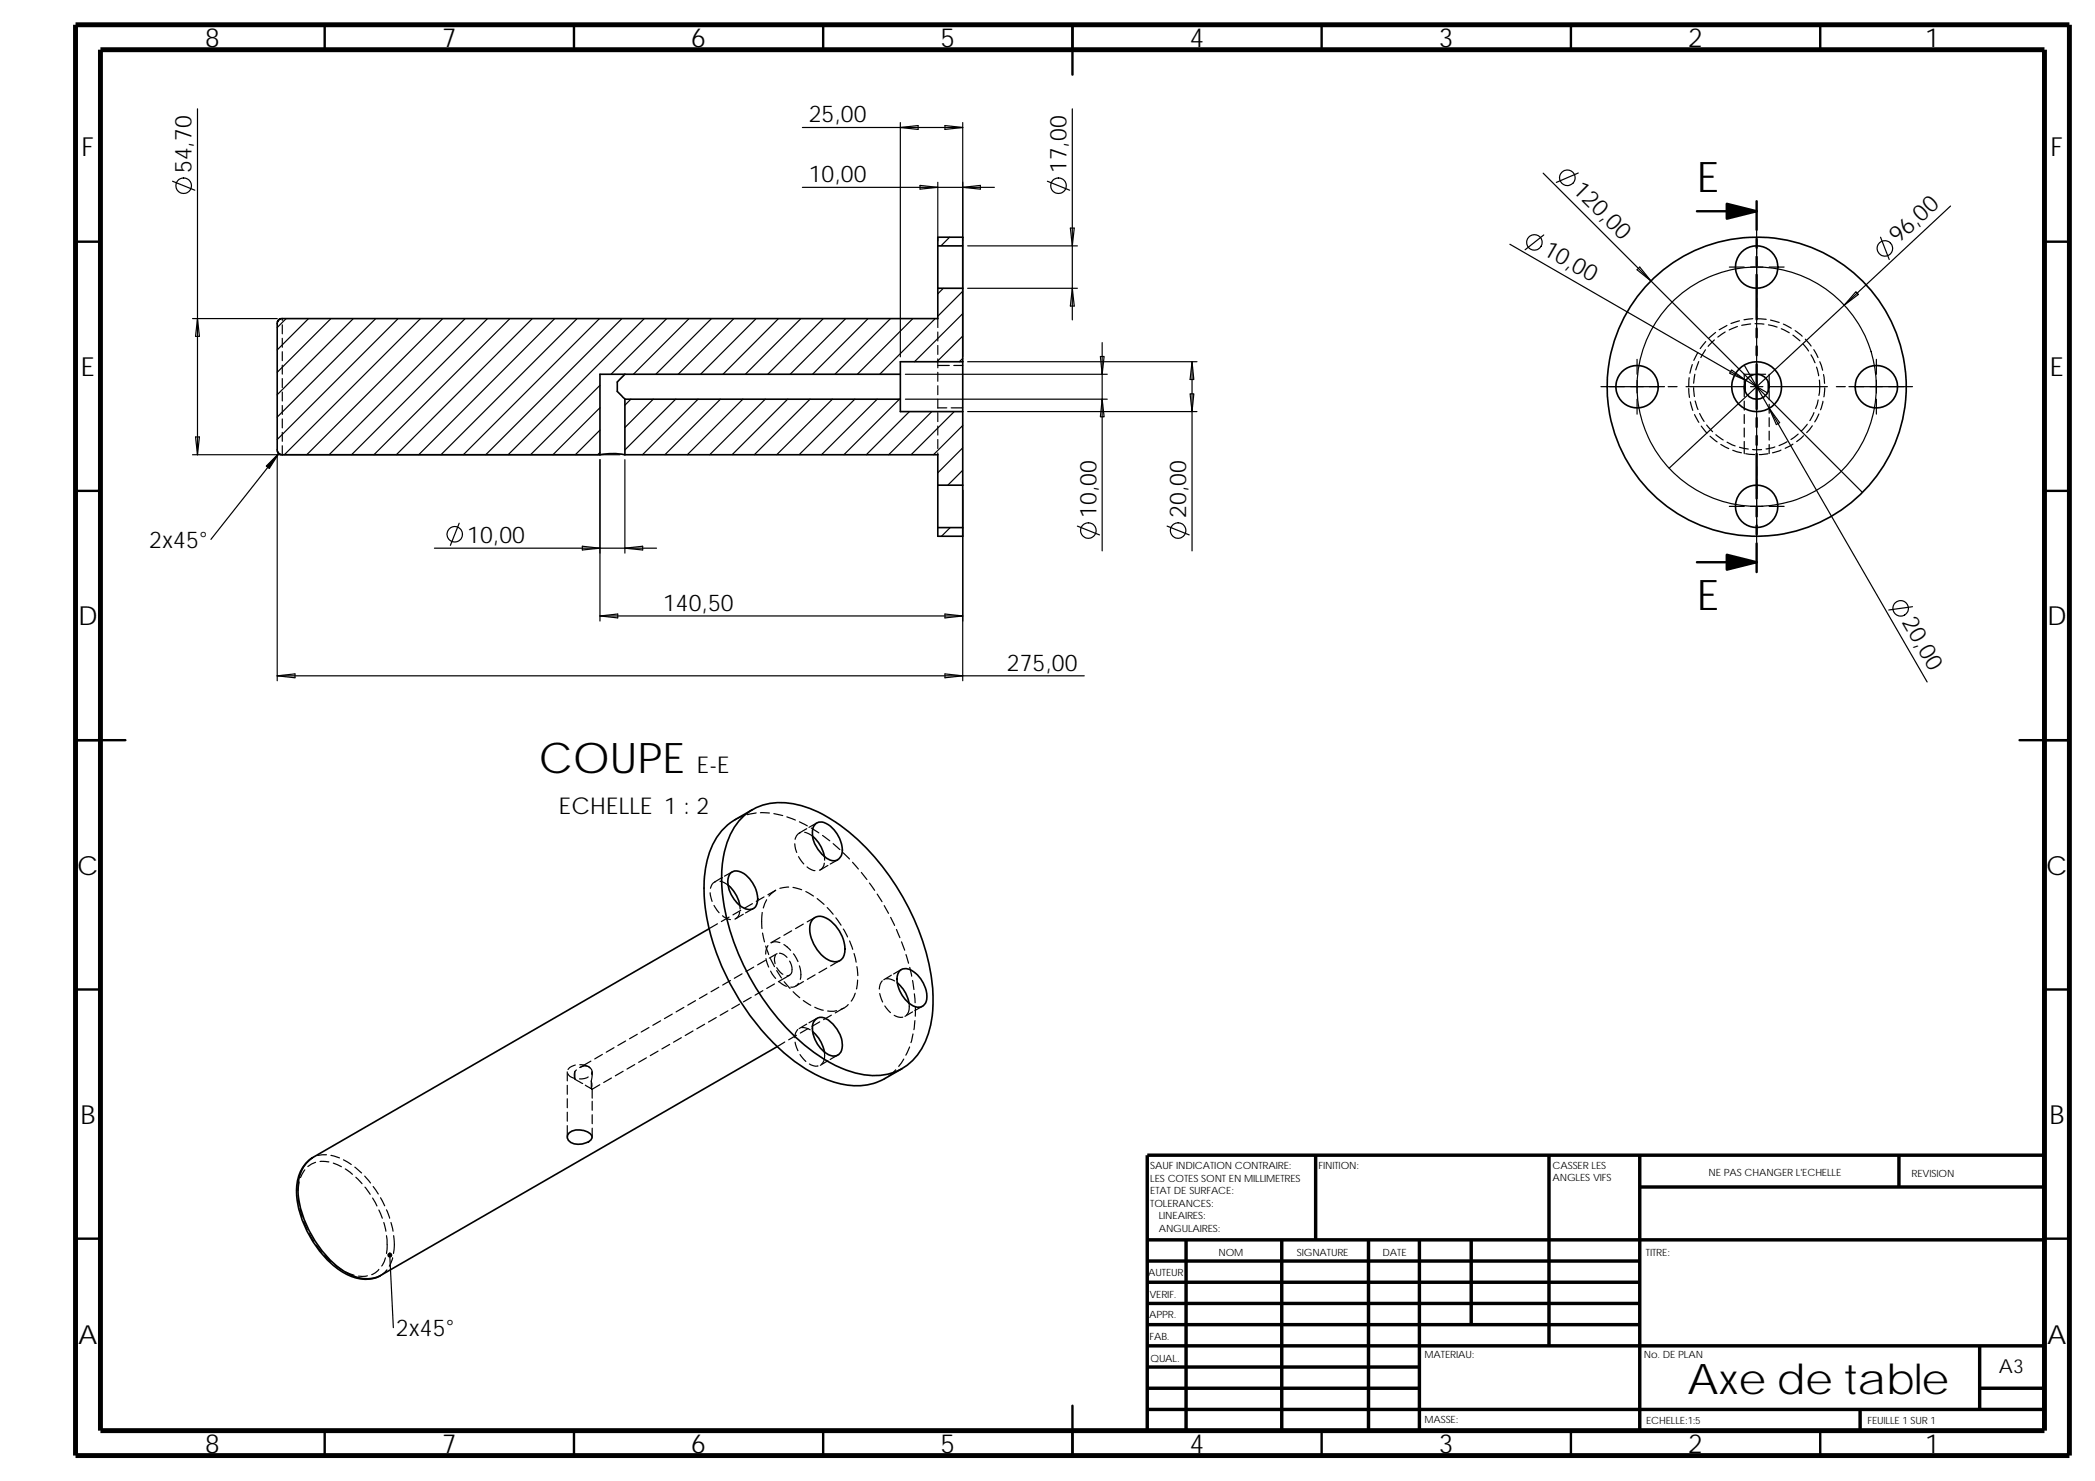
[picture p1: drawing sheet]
<svg xmlns="http://www.w3.org/2000/svg" width="297mm" height="210mm" viewBox="0 0 297 210" stroke-linecap="round" stroke-linejoin="round" font-family="sans-serif">
<g fill="none" stroke="#000" stroke-width=".34">
<path d="M46 3.5v3.5M81.4 3.5v3.5M116.7 3.5v3.5M152.1 3.5v7.1M187.4 3.5v3.5M222.7 3.5v3.5M258.1 3.5v3.5M10.7 34.3h3.5M240.6 30h8.5M249.1 28.5v4.1M249.1 33.9v1.2M249.1 36.4v1.3"/>
<path d="M249.1 38.9v6.4M289.9 34.3h3.5M249.1 46.6v1.2M249.1 49.1v1.3M249.1 51.6v6.4M249.1 59.3v1.2M10.7 69.6h3.5M240.6 79.7h8.5M249.1 61.8v1.3M249.1 64.3v6.4M249.1 72v1.2M249.1 74.5v1.3"/>
<path d="M249.1 77v4.1M289.9 69.6h3.5M10.7 104.9h7.1M286.3 104.9h7.1M10.7 140.3h3.5M289.9 140.3h3.5M10.7 175.6h3.5M289.9 175.6h3.5M152.1 199.3v7.1M46 202.8v3.6M81.4 202.8v3.6M116.7 202.8v3.6"/>
<path d="M187.4 202.8v3.6M222.7 202.8v3.6M258.1 202.8v3.6"/>
</g>
<g fill="none" stroke="#000" stroke-width=".49">
<path d="M162.7 175.8h127.2M162.7 178.8h69.8M168.2 175.8v27M181.7 175.8v27M186.5 163.8v12M194 175.8v27M201.2 175.8v27M208.6 175.8v12M219.6 163.8v27M232.5 168.3h57.4M232.5 163.8v39M269.2 163.8v4.5"/>
<path d="M289.9 163.8h-127.2v39M162.7 199.8h127.2M162.7 181.8h69.8M162.7 184.8h69.8M162.7 187.8h69.8M162.7 196.8h38.5M162.7 190.8h127.2M162.7 193.8h38.5M263.7 199.8v3M280.7 196.8h9.2M280.7 190.8v9"/>
</g>
<path d="M10.7 3.5h282.7v202.9h-282.7zM14.2 7h275.7v195.8h-275.7z" fill="none" stroke="#000" stroke-width=".7" stroke-linecap="butt"/>
<g fill="none" stroke="#000" stroke-width=".17">
<path d="M28 15.4v49.1M113.8 18.1h22.7M127.7 18.1l2.5-.3v.6zM127.7 17.4v33.2M134 17.8l2.5 .3-2.5 .3zM136.5 17.4v33.2M152 15.4v30M24.5 25.7l3.1 1.3M113.8 26.6h27.2M130.4 26.3l2.6 .3-2.6 .2zM133 25.8v8.4M134.6 33.6l-1.2 1.3"/>
<path d="M136.5 26.6l2.5-.3v.5zM137.2 34.9h15.6M148.5 25.7l3.2 1.3M151.8 32.3h.5l-.3 2.6zM214.1 34.6l33.4 19.3M218.8 24.6l15.3 15.2M218.9 33.3l-2.7 2.1M223.8 24.5l-3.1 1.4M232.1 38.2l.4-.3 1.6 1.9zM234.1 39.8l30 30M245.2 37.9h2.1M248.2 37.9h1.8"/>
<path d="M249.1 32.7v9.1M250.8 37.9h2.2M266.6 33.6l1.3 3.2M276.6 29.2l-15.1 14.1M27.3 45.2h12M28 45.2l.3 2.5h-.6zM40 59.4v1.3M40 57.5v1.3M40 55.6v1.3M40 53.7v1.2M40 51.8v1.2M40 49.9v1.2"/>
<path d="M40 48v1.2M40 46.1v1.2M40 45.2v.2M40.6 45.2l-1.3 1.2M43.7 45.2l-4.4 4.4M46.9 45.2l-7.6 7.6M50.1 45.2l-10.8 10.8M53.3 45.2l-14 13.9M56.4 45.2l-17.1 17.1M59.6 45.2l-19.3 19.3M62.8 45.2l-19.3 19.3M66 45.2l-19.3 19.3"/>
<path d="M69.1 45.2l-19.3 19.3M72.3 45.2l-19.3 19.3M75.5 45.2l-19.3 19.3M78.7 45.2l-19.3 19.3M81.8 45.2l-19.3 19.3M85 45.2l-19.3 19.3M85.1 57.8l-6.7 6.7M85.1 54.6l-9.9 9.9M88.2 45.2l-19.3 19.3M89.4 56.6l-.8 .8M91.4 45.2l-19.4 19.3M92.6 56.6l-4 4"/>
<path d="M94.5 45.2l-7.9 7.9M95.8 56.6l-7.2 7.2M97.7 45.2l-7.9 7.9M99 56.6l-7.9 7.9M100.9 45.2l-7.9 7.9M102.1 56.6l-7.8 7.9M104.1 45.2l-7.9 7.9M105.3 56.6l-7.9 7.9M107.2 45.2l-7.9 7.9M108.5 56.6l-7.9 7.9M110.4 45.2l-7.9 7.9M111.7 56.6l-7.9 7.9"/>
<path d="M113.6 45.2l-7.9 7.9M114.8 56.6l-7.8 7.9M116.7 45.2l-7.8 7.9M118 56.6l-7.9 7.9M119.9 45.2l-7.9 7.9M121.2 56.6l-7.9 7.9M123.1 45.2l-7.9 7.9M124.4 56.6l-7.9 7.9M126.3 45.2l-7.9 7.9M127.5 56.6l-7.8 7.9M128.4 56.6h28.6M128.4 53.1h28.6"/>
<path d="M128.9 58.4l-6.1 6.1M129.4 45.2l-7.8 7.9M132.1 58.4l-6.1 6.1M132.6 45.2l-7.9 7.9M133 51.8h1.6M133 45.2v1.2M133 47.1v1.2M133 49v1.2M133 50.9v1.3M133 52.8v1.3M133 54.7v1.3M133 56.6v1.3"/>
<path d="M133 58.5v1.3M133 57.8h1.2M133.7 40.9l-.7 .8M134.9 57.8h1.6M135.2 51.8h1.3M135.3 58.4l-6.1 6.1M136.5 41.3l-3.5 3.5M136.5 44.5l-6.8 6.8M136.5 50.8l-.5 .5M136.5 47.6l-3.7 3.7M137.2 58.4h32.5M137.2 51.3h32.5"/>
<path d="M137.2 40.9h15.6M152 40.9l.3 2.5h-.5zM156 50.5h.5l-.2 2.6zM156.3 48.6v8M156.3 56.6l.2 2.5h-.5zM156.3 56.6v21.5M168.7 55.8h.6l-.3 2.6zM169 51.3l.3 2.5h-.6zM169 51.3v26.8M227 54.8h9M232.1 50.9v2.2M232.1 53.9v1.8"/>
<path d="M232.1 56.6v2.1M236.5 54.8h1.3M239.1 54.8h8.2M239.4 55.1l.1 1.2M239.5 53.6l-.1 1.2M239.7 57l.3 1.2M239.9 51.7l-.3 1.2M240.1 55l.1 1.2M240.3 58.8l.6 1.1M240.3 53.1l-.2 1.2M240.3 56.9l.4 1.2M240.7 50l-.5 1.1"/>
<path d="M240.9 51.3l-.5 1.2M241 58.6l.6 1.2M241.8 49.6l-.7 1.1M241.8 48.4l-.7 1M243.1 48.2l-.9 .9M243.2 47.1l-.9 .9M244.6 47.1l-1 .7M244.9 46.1l-1.1 .7M245.5 52.5l2 1.4-2.3-1zM246.3 46.3l-1.1 .5M246.6 45.5l-1.2 .4M247.3 55v1.2"/>
<path d="M247.3 56.9v1.2M247.3 58.8v1.2M247.3 51.8l25.9 44.9M247.5 53.9l3.1 1.8M248.2 54.8h1.8M248.2 45.9l-1.3 .2M248.5 45.2l-1.2 .1M248.6 53.1h-1.3v1.2M248.8 45.9l1.3 .1M249.1 44.8v8.3h1.2M249.1 42.3v1.2M249.1 53.9v1.8"/>
<path d="M249.1 56.6v8.3M249.1 45.2l1.3 .1M250.7 46.1l1.3 .3M250.8 54.8h8.3M250.8 53.1v1.7M250.8 55.4v1.3M250.8 57.3v1.3M250.8 59.2v1.3M250.8 57.9l1.5 2-.4 .3zM251 45.4l1.3 .3M252.6 46.6l1.1 .6M252.9 46l1.1 .5"/>
<path d="M254.2 47.5l1 .8M254.5 46.9l1 .8M255.6 48.8l.8 1M256 48.1l.8 1M256.8 50.3l.5 1.1M257.2 49.6l.6 1.1M257.2 58.5l-.6 1.1M257.6 52l.2 1.3M257.8 56.7l-.4 1.2M257.9 58.7l-.6 1.1M258 53.9v.9l-.1 1.3M258 51.3l.4 1.2"/>
<path d="M258.5 56.9l-.4 1.2M258.5 53.1l.2 1.3M258.7 55l-.1 1.3M260.4 54.8h1.2M261.5 43.3l-24.8 23.1M262.1 54.8h9.1M263.1 41.4l.4 .3-2 1.6zM266 50.9v2.2M266 53.9v1.8M266 56.6v2.1M27.3 64.5h60.6M27.7 62h.6l-.3 2.5z"/>
<path d="M39.3 64.5v32M39.5 64.3l-9.6 12.2M40 63.2v1.3M40 61.3v1.3M61.6 77.7h31.5M65.1 74.2l-1.2 3.1M82.6 77.4l2.5 .3-2.5 .3zM85.1 61l-3.5 3.5M85.1 64.2l-.4 .3M85.1 65.2v22.9M88.6 77.7l2.5-.3v.6zM88.6 65.2v13.2"/>
<path d="M133 60.4v1.3M133 62.3v1.3M133 64.2v.3M134.7 74.8l-1.2 1.2M136.5 66.7l-2.1 2.1M136.5 63.5l-3.5 3.5M136.5 60.3l-4.1 4.2M136.5 69.5v27M152.8 74.6l3.1 1.2M165.5 74.6l3.1 1.2M241.2 60.4l.8 1M242 60.3l.8 .9"/>
<path d="M242.5 61.8l1 .9M243.3 61.6l1 .8M244 63l1.1 .6M244.9 62.7l1.1 .5M245.2 71.8h2.1M245.7 63.8l1.2 .4M246.6 63.4l1.3 .3M247.3 62.6v1.7M247.3 60.7v1.3M247.5 64.3l1.3 .2M248.2 71.8h1.8M248.5 63.7h1.3"/>
<path d="M249.1 66.1v1.3M249.1 67.9v9M250.7 64.3l-1.3 .2M250.8 71.8h2.2M250.8 61.1v1.3M250.8 63v1.3M251.6 63.4l-1.2 .2M252.5 63.8l-1.2 .4M253.4 62.6l-1.2 .6M254.2 63l-1.1 .6M254.9 61.6l-1 .7M255.7 61.8l-1 .8"/>
<path d="M256.2 60.2l-.8 .9M257 60.4l-.8 .9M39.3 95.8h114.4M39.3 95.8l2.5-.3v.6zM85.1 87.3l2.5-.2v.5zM85.1 87.3h51.4M134 95.5l2.5 .3-2.5 .3zM134 87.1l2.5 .2-2.5 .3zM271.2 86l-3.4 .5M105.3 115.7l-1.1 .5M107.2 115.3l-1.2 .2M107.8 115.2l1.3 .1"/>
<path d="M109.7 115.4l1.3 .2M111.6 115.8l1.2 .5M112.7 119.6l.3 1.3M113.3 116.5l1.2 .6M113.5 118a1.23 1.23 0 0 0-.8 1M114.1 118l.5 .2 .6 .4M114.4 117.5l-1.1 .6M115 117.4l1.1 .7M115.8 116.7l-1.1 .6M116.6 118.4l1 .8M118.1 119.6l1 .9M100.7 126.6l.3 1.2"/>
<path d="M101.2 128.4l.8 1M101.5 125a1.11 1.11 0 0 0-.8 .9M101.7 131l-1.2 .7M101.9 140l-1.1 .6M102.1 124.9l.5 .2 .6 .4M102.4 124.4l-1.1 .7M102.4 129.8l.6 .4 .6 .2M103.4 130l-1.1 .7M103.6 139l-1.1 .7M103.8 123.6l-1.1 .6M104.9 129.3a1.12 1.12 0 0 1-.7 1M104.9 128.4v.5"/>
<path d="M105 129.1l-1.1 .6M105.2 138.1l-1.1 .6M105.4 129.6l-1.1 .7M106.7 128.1l-1.1 .7M106.8 128.8l-1.1 .6M106.9 137.1l-1.1 .7M108.1 129.4l-.1 2.3M108.1 132.3l.3 1.2M108.3 127.2l-1.1 .6M108.5 136.2l-1.1 .6M108.6 134.1l.4 1.2M108.6 135.9l.4 1.2"/>
<path d="M108.7 127.6l-.5 1.1M108.9 126.9l1.1-.7-1 .8M108.9 134.1l-.2 .4-.1 .8M109.2 135.9l.6 1.2M109.3 137.7l.7 1M109.8 139.5l-1.1 .6M110 135.4a1.51 1.51 0 0 0-.1 1.2M110.1 137.2l.5 .6 .4 .3M110.1 137.6l.7 1.1M110.2 135.2l-1.1 .6M110.4 139.2l1.1 .6M110.5 135.1h.1a1.61 1.61 0 0 1 1 .6"/>
<path d="M110.6 133.6h-.1a1.32 1.32 0 0 0-1.2 .1M110.6 132.9l-1.3 .8M111.1 133.9l1 .8M111.2 139.2l.8 .9M111.8 125.8l-1.2 .1M111.9 138.3l-1.5 .9M111.9 136.3l.3 .5 .1 .7M112.2 132l-1.1 .6M112.3 137.5a.68 .68 0 0 1-.7 .8M112.4 125.8l1.3 .4M112.5 135.2l.6 1.1M113.2 139.4a1.04 1.04 0 0 1-1.1 .6"/>
<path d="M113.2 121.5l.8 1M113.3 136.9l.2 .9v1.1M113.9 131l-1.1 .7M113.9 139.2l-1.1 .6M114.3 126.4l1 .6M114.4 122.9l.6 .4 .5 .1M115.5 130.1l-1.1 .6M115.6 138.2l-1.1 .7M115.9 127.4l.9 .8M116.9 122.4a1.19 1.19 0 0 1-.7 1M116.9 121.5v.5M117.2 137.3l-1.1 .6"/>
<path d="M117.3 128.7l.8 .9M117.4 122.7l-1.1 .6M118.5 130.1l.7 1.1M118.8 121.9l-1.1 .6M119.1 136.2l-1.3 .7M119.5 120.9l.9 .9M119.6 131.7l.6 1.1M120.5 133.4l.4 1.2M120.9 122.3l.8 .9M121.1 135.2l.3 1.2M121.5 137.1l.1 1.2M121.6 139l-.2 1.2"/>
<path d="M122.1 123.7l.8 1M123.3 125.2l.7 1M124.4 126.8l.6 1M125.1 139.1a1.75 1.75 0 0 0-.4 1.1M125.4 128.4l.6 1.1M125.6 138.8h.7l.5 .3M126.3 130.1l.5 1.1M126.4 138.3l-1.1 .6M127.1 131.8l.5 1.1M127.8 137.5l-1.1 .6M127.8 133.5l.5 1.2M128.5 135.3l.3 1.3"/>
<path d="M129 137.2l.3 1.2M129.4 139l.2 1.3M80.4 159.6v1.6M80.4 152v1.2M80.4 153.9v1.3M80.4 155.8v1.3M80.4 157.7v1.3M80.5 152.2a1.23 1.23 0 0 0 1 .7M81.5 151.9v1.1M81.6 151l-.8 .4-.3 .2M81.7 151.7a1.19 1.19 0 0 0-.2 1.3l1.1 .6M82.2 151h.6l.6 .2"/>
<path d="M83.4 152.7l-.5 .2-.7 .1M83.5 151.2a1.29 1.29 0 0 0-1.3 .1M83.5 151.2l.1 .2M83.5 151.2a.72 .72 0 0 1 .4 1.1M83.8 150.5l-1.6 .9M83.8 153.2v1.1M83.9 152l.1 .4-.2 .8 .1 .8-.1 .3 .2 .1-1-.5M84 152v.4M84 156.1v1.3M84 158.1v1.2M84 160v1.2M85 153.8l-1 .6v1.3"/>
<path d="M85.4 149.5l-1.1 .6M86.7 152.8l-1.1 .7M87.1 148.5l-1.1 .7M88.3 151.9l-1.1 .6M88.7 147.6l-1.1 .6M90 150.9l-1.1 .7M90.4 146.6l-1.1 .7M91.6 150l-1.1 .6M92 145.7l-1.1 .6M93.3 149l-1.1 .7M93.7 144.7l-1.1 .7M95 148.1l-1.2 .6"/>
<path d="M95.3 143.8l-1.1 .6M96.6 147.1l-1.1 .7M97 142.8l-1.1 .7M98.3 146.2l-1.1 .6M98.6 141.9l-1.1 .6M99.9 145.2l-1.1 .7M100.3 140.9l-1.1 .7M101.6 144.3l-1.1 .6M103.2 143.3l-1.1 .7M104.9 142.4l-1.1 .6M106.5 141.4l-1.1 .6M108.2 140.5l-1.1 .6"/>
<path d="M111.3 147.7l-1.1 .7M112.5 140.6l.9 .9M112.7 147.8l.4 1.2M112.9 146.8l-1.1 .6M113.1 146a1.6 1.6 0 0 0-.4 1.1M113.4 149.5l.9 1M113.7 145.7l.6 .1 .6 .2M113.9 141.9l1.1 .6M114.4 145.2l-1.1 .6M114.6 145.8l-1.1 .7M114.8 150.9a1.65 1.65 0 0 0 1.2 .2M115.5 142.8l1.2 .4"/>
<path d="M115.8 144.4l-1.1 .6M116.2 144.9l-1.1 .6M116.9 149.2a1.87 1.87 0 0 1-.4 1.6M117.4 150.4l-1.1 .6M117.9 143.9l-1.1 .7M118.6 143.3l-.4 .1-.9-.1M118.8 149.6l-1.1 .6M119.6 142.9l-1.2 .7M120.3 142.4l-.6 .5-.5 .2M121.3 140.8l-.6 1.1M124.7 140.9l.4 1.2M125.5 142.6l.8 1"/>
<path d="M125.5 152.9l-.1 .1M126.8 144a1.65 1.65 0 0 0 1.2 .2M127 151.7l-1 .8M128.1 150.2l-.7 1M128.9 142.2v.1a1.88 1.88 0 0 1-.4 1.6M129 148.4l-.6 1.2M129.4 143.5l-1.1 .6M129.5 146.6l-.3 1.2M129.6 140.9l.1 1.3M129.7 144.7l-.1 1.3M129.8 142.8v1.3M130.8 142.7l-1.1 .6"/>
<path d="M42.3 169.5l.1 1.2M42.4 167.6l-.1 1.2M42.5 171.3l.4 1.3M43.1 173.2l.5 1.1M43.2 165.9l-.6 1.1M43.9 174.9l.6 1.1M44.4 164.1l-.1 .1M44.7 164.8l-1.1 .6M44.8 176.5l.8 1M45.4 164.7h1.2M46 178l.9 .9M46.3 163.7l-1.3 .1"/>
<path d="M46.9 163.8l1.2 .4M47.3 164.9l1.1 .5M47.4 179.3l1.1 .7M48.7 164.4l1.1 .7M49 165.7l1 .8M50.3 165.5l1 .8M50.5 166.9l.8 .9M51.7 166.8l.8 .9M51.7 168.3l.8 1M52.8 169.9l.6 1.1M52.9 168.2l.7 1.1M53.7 171.6l.5 1.1"/>
<path d="M53.7 180l-.5 .5-.5 .2M54 169.8l.5 1.2M54.4 173.3l.3 1.3M54.6 178.4l-.5 1.1M54.8 171.5l.4 1.2M54.8 175.2l.1 1.2M54.9 176.5l-.1 1.2M55.3 177.9l.5 10.3M55.4 173.3l.3 1.3M55.7 178.3l-.5 1.2M55.8 175.2a6.9 6.9 0 0 1 0 2.5M49 180.3l1.2 .5"/>
<path d="M52.1 180.9h-1.3M54.9 180l-1 .9"/>
<circle cx="26" cy="26.3" r="1.1"/>
<circle cx="150.1" cy="26.3" r="1.1"/>
<circle cx="217.6" cy="34.4" r="1.1"/>
<circle cx="222.2" cy="25.2" r="1.1"/>
<circle cx="267.2" cy="35.2" r="1.1"/>
<circle cx="249.1" cy="54.8" r="17"/>
<circle cx="64.5" cy="75.8" r="1.1"/>
<circle cx="154.3" cy="75.2" r="1.1"/>
<circle cx="167" cy="75.2" r="1.1"/>
<circle cx="269.5" cy="86.3" r="1.1"/>
</g>
<g fill="none" stroke="#000" stroke-width=".23">
<path d="M133 33.6h3.5v1.3h-3.5zM133 34.9v6M136.5 34.9v6M39.3 45.9v18l.3 .5 .4 .1M88.6 56.6v7.9M88.6 56.6h39.1M88.6 53.1l-1.1 1.1v1.3l1.1 1.1M127.7 53.1v3.5M127.7 53.1h-42.6v11.4M127.7 56.6v1.8h8.8M133 40.9v4.3h-93.1l-.5 .3-.1 .4M133 40.9h3.5"/>
<path d="M136.5 51.3v7.1M136.5 51.3h-8.8v1.8M136.5 40.9v10.4M136.5 58.4v10.4M247.4 54.2v1.3M250.7 54.2v1.3M40 64.5h45.1M85.1 64.5a9.6 9.6 0 0 1 3.5 0M88.6 64.5h44.4v4.3M133 68.8v6M133 68.8h3.5M133 74.8v1.2h3.5v-1.2"/>
<path d="M136.5 68.8v6h-3.5M104.8 116.3a7.8 7.8 0 0 1 7.7-2.3 20.2 20.2 0 0 1 9.7 5.6 34.3 34.3 0 0 1 10 20.6 15.3 15.3 0 0 1-1.6 8.5 7.6 7.6 0 0 1-8.3 3.6 19.6 19.6 0 0 1-9.9-5.6 34.1 34.1 0 0 1-10.1-21.1 14.8 14.8 0 0 1 1.8-8.2zM106.7 114.8a11.7 11.7 0 0 0-5 3.8 14.8 14.8 0 0 0-1.8 9.5 34.1 34.1 0 0 0 13.3 22.8 14.6 14.6 0 0 0 8.9 3 7.7 7.7 0 0 0 3.3-.9l2.5-1.5M115.2 118.6a5 5 0 0 1 1.7 2.9M115.5 117a1.37 1.37 0 0 1 2-.1 4.6 4.6 0 0 1 1.9 4l-.1 .3a1.3 1.3 0 0 1-2.1 .4 4.5 4.5 0 0 1-2-3.9zM100.5 131.7l-56.2 32.5M103.2 125.5a5 5 0 0 1 1.7 2.9M103.6 123.7a1.67 1.67 0 0 1 2.3 .5 4.2 4.2 0 0 1 1.4 4 1.18 1.18 0 0 1-1.8 .6 4.3 4.3 0 0 1-2.2-4.5zM115.4 130.2a2.11 2.11 0 0 1 2.6 .5 5 5 0 0 1 1.7 4.7 1.42 1.42 0 0 1-2.2 .7 5.2 5.2 0 0 1-2.6-5.2l.2-.4zM127.2 139.3a4.7 4.7 0 0 1 1.7 2.9M127.7 137.5a1.78 1.78 0 0 1 2.1 .5 4.3 4.3 0 0 1 1.5 4 1.29 1.29 0 0 1-2.2 .4 4.6 4.6 0 0 1-1.9-3.9l.2-.7zM110.2 148.4l-56.4 32.5"/>
<path d="M115.2 146.3a5.1 5.1 0 0 1 1.7 2.9M115.7 144.5a1.81 1.81 0 0 1 2.4 .7 3.9 3.9 0 0 1 1.2 3.7 1.22 1.22 0 0 1-1.8 .6 4.4 4.4 0 0 1-2.2-4.5zM44.3 164.2a4.9 4.9 0 0 0-2.1 4.2 15.4 15.4 0 0 0 7 12.1 5 5 0 0 0 4.6 .4M44.3 164.2a5.1 5.1 0 0 0-2.3 4.6 15 15 0 0 0 6.5 11.5 5.5 5.5 0 0 0 5.3 .6M80.7 160.6a2.48 2.48 0 0 1 3.2 .4 .89 .89 0 0 1-.8 1 1.92 1.92 0 0 1-2.7-.7l.1-.3z"/>
<circle cx="249.1" cy="37.9" r="3"/>
<circle cx="232.1" cy="54.8" r="3"/>
<circle cx="249.1" cy="54.8" r="3.5"/>
<circle cx="249.1" cy="54.8" r="1.77"/>
<circle cx="249.1" cy="54.8" r="21.2"/>
<circle cx="266" cy="54.8" r="3"/>
<circle cx="249.1" cy="71.8" r="3"/>
</g>
<g fill="#000" stroke="#000" stroke-width=".17">
<path d="M39.5 64.3l-1.3 2.1-.4-.3z" fill-rule="evenodd"/>
<path d="M55.1 177.8l.2-.1v.2v-.2a.27 .27 0 0 1 .3 .3 .27 .27 0 0 1-.4 .2 .27 .27 0 0 1-.1-.4z" fill-rule="evenodd"/>
</g>
<path d="M244.8 28.9l4.3 1.1-4.3 1zM244.8 78.7l4.3 1-4.3 1.1z" fill="#000" stroke="#000" stroke-width=".34"/>
<g font-size="6">
<text x="240.6" y="27.2">E</text>
<text x="240.6" y="86.5">E</text>
<text x="76.4" y="109.6">COUPE</text>
<text x="239.3" y="197.7">Axe de table</text>
</g>
<g font-size="3.7">
<text x="29.1" y="6.7">8</text>
<text x="62.7" y="6.7">7</text>
<text x="98" y="6.7">6</text>
<text x="133.3" y="6.7">5</text>
<text x="168.7" y="6.7">4</text>
<text x="204" y="6.7">3</text>
<text x="239.4" y="6.7">2</text>
<text x="272.9" y="6.7">1</text>
<text x="11.6" y="22.1">F</text>
<text x="290.7" y="22.1">F</text>
<text x="11.5" y="53.3">E</text>
<text x="290.6" y="53.3">E</text>
<text x="11.1" y="88.7">D</text>
<text x="290.3" y="88.7">D</text>
<text x="11" y="124">C</text>
<text x="290.1" y="124">C</text>
<text x="11.4" y="159.3">B</text>
<text x="290.6" y="159.3">B</text>
<text x="11.1" y="190.6">A</text>
<text x="290.3" y="190.6">A</text>
<text x="29.1" y="206">8</text>
<text x="62.7" y="206">7</text>
<text x="98" y="206">6</text>
<text x="133.3" y="206">5</text>
<text x="168.7" y="206">4</text>
<text x="204" y="206">3</text>
<text x="239.4" y="206">2</text>
<text x="272.9" y="206">1</text>
</g>
<g font-size="3.3">
<text x="114.7" y="17.4">25,00</text>
<text x="27.2" y="24.6" transform="rotate(-90 27.2 24.6)">54,70</text>
<text x="114.7" y="25.8">10,00</text>
<text x="151.2" y="24.6" transform="rotate(-90 151.2 24.6)">17,00</text>
<text x="222.9" y="27.1" transform="rotate(45 222.9 27.1)">120,00</text>
<text x="269.1" y="34.6" transform="rotate(-43 269.1 34.6)">96,00</text>
<text x="218.6" y="36" transform="rotate(30 218.6 36)">10,00</text>
<text x="21.2" y="77.7">2x45°</text>
<text x="66.2" y="77">10,00</text>
<text x="155.5" y="73.4" transform="rotate(-90 155.5 73.4)">10,00</text>
<text x="168.2" y="73.4" transform="rotate(-90 168.2 73.4)">20,00</text>
<text x="94" y="86.6">140,50</text>
<text x="269.6" y="88.2" transform="rotate(60 269.6 88.2)">20,00</text>
<text x="142.8" y="95.1">275,00</text>
<text x="98.8" y="109.6">E-E</text>
<text x="79.2" y="115.4">ECHELLE 1 : 2</text>
<text x="56.1" y="189.5">2x45°</text>
</g>
<text font-size="2.7" x="283.4" y="194.7">A3</text>
<g font-size="1.4">
<text x="163.1" y="165.8">SAUF INDICATION CONTRAIRE:</text>
<text x="163.1" y="167.6">LES COTES SONT EN MILLIMETRES</text>
<text x="186.9" y="165.8">FINITION:</text>
<text x="220.1" y="167.5">ANGLES VIFS</text>
<text x="220.1" y="165.7">CASSER LES</text>
<text x="242.2" y="166.8">NE PAS CHANGER L'ECHELLE</text>
<text x="271" y="166.9">REVISION</text>
<text x="163.1" y="169.3">ETAT DE SURFACE:</text>
<text x="163.1" y="171.1">TOLERANCES:</text>
<text x="164.3" y="172.9">LINEAIRES:</text>
<text x="164.3" y="174.6">ANGULAIRES:</text>
<text x="172.8" y="178.1">NOM</text>
<text x="183.9" y="178.1">SIGNATURE</text>
<text x="196" y="178.1">DATE</text>
<text x="233.4" y="178.1">TITRE:</text>
<text x="162.8" y="181">AUTEUR</text>
<text x="163" y="184">VERIF.</text>
<text x="162.9" y="186.9">APPR.</text>
<text x="163" y="189.9">FAB.</text>
<text x="163.1" y="193.1">QUAL.</text>
<text x="202" y="192.6">MATERIAU:</text>
<text x="233.1" y="192.6">No. DE PLAN</text>
<text x="202" y="201.8">MASSE:</text>
<text x="233.4" y="201.8">ECHELLE:1:5</text>
<text x="264.8" y="201.8">FEUILLE 1 SUR 1</text>
</g>
</svg>
